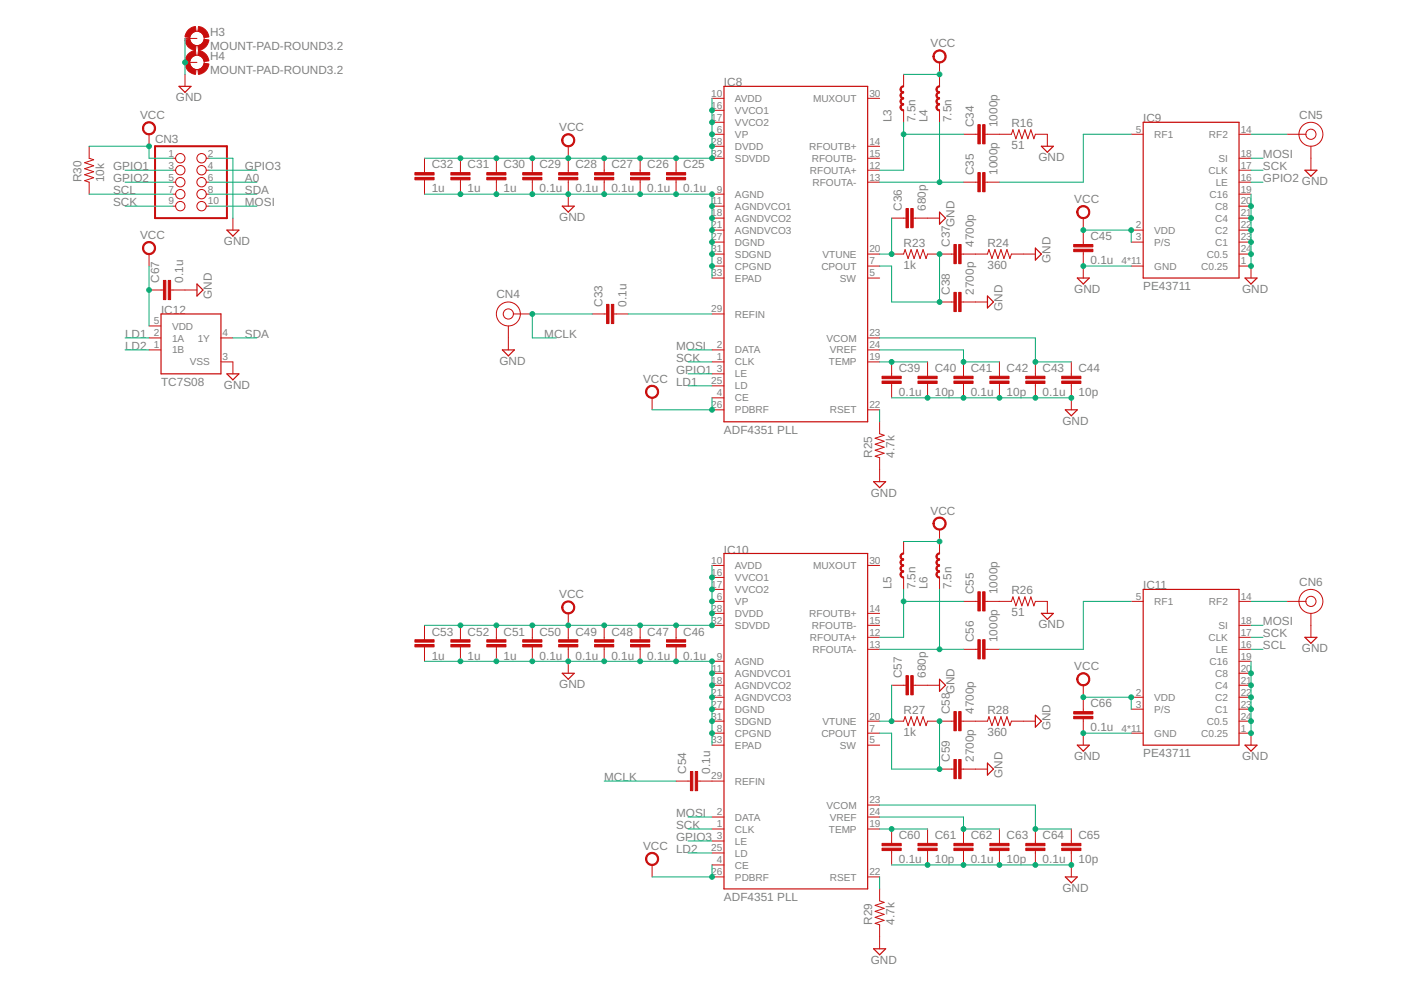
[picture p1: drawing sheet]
<svg xmlns="http://www.w3.org/2000/svg" width="297mm" height="210mm" viewBox="0 0 297 210" stroke-linecap="round" stroke-linejoin="round" font-family="sans-serif">
<path d="M32.9 31h15.2v15.2h-15.2z" fill="none" stroke="#c90d0c" stroke-width=".42"/>
<g fill="none" stroke="#c90d0c" stroke-width=".21">
<path d="M39.2 8.1h2.6M39.2 13.2h2.6M39.2 15.8v2.5M191.6 15.8v2.5M199.2 13.2v5.1M18.9 31v2.5l1 .4-2 .6 2 .6-2 .7 2 .6-2 .6 2 .7-2 .6 1 .3v2.6M31.6 28.5v2.5M36.7 33.5h.5M36.7 36.1h.5M36.7 38.6h.5M43.7 33.5h.6M43.7 36.1h.6"/>
<path d="M43.7 38.6h.6M90 33.5v3.1M90 38.1v3.1M97.6 33.5v3.1M97.6 38.1v3.1M105.2 33.5v3.1M105.2 38.1v3.1M112.9 33.5v3.1M112.9 38.1v3.1M120.5 31v5.6M120.5 38.1v5.6M128.1 33.5v3.1"/>
<path d="M128.1 38.1v3.1M135.7 33.5v3.1M135.7 38.1v3.1M143.3 33.5v3.1M143.3 38.1v3.1M151 33.5h2.5M151 20.8h2.5M151 31h2.5M151 25.9h2.5M151 23.4h2.5M151 28.5h2.5M184 33.5h2.5"/>
<path d="M184 36.1h2.5M184 38.6h2.5M184 20.8h2.5M184 31h2.5M191.6 23.4v2.5M199.2 23.4v2.5M204.3 38.6h3M204.3 28.5h3M208.9 38.6h3M208.9 28.5h5.5l.4-1 .6 1.9 .6-1.9 .7 1.9 .6-1.9 .6 1.9 .7-1.9 .6 1.9 .3-.9h2.6v2.5M239.8 28.5h2.6M262.7 33.5h2.5"/>
<path d="M262.7 36.1h2.5M262.7 38.6h2.5M262.7 28.5h2.5M272.9 28.5h4M277.9 31v5.1M31.6 53.9v2.5M36.7 41.2h.5M36.7 43.7h.5M43.7 41.2h.6M43.7 43.7h.6M49.4 46.2v2.6M151 41.2h2.5"/>
<path d="M151 43.7h2.5M151 53.9h2.5M151 58.9h2.5M151 56.4h2.5M151 51.3h2.5M151 46.2h2.5M151 48.8h2.5M184 53.9h2.5M184 58.9h2.5M184 56.4h2.5M189 53.9h2.6l.3-1 .6 1.9 .7-1.9 .6 1.9 .6-1.9 .7 1.9 .6-1.9 .6 1.9 .4-.9h5.5M189 46.2h3.1"/>
<path d="M193.6 46.2h5.6M203.8 53.9h5.6l.3-1 .6 1.9 .6-1.9 .7 1.9 .6-1.9 .7 1.9 .6-1.9 .6 1.9 .3-.9h5.1M229.7 46.2v5.6M229.7 53.4v5.5M239.8 56.4h2.6M239.8 51.3h2.6M239.8 48.8h2.6M262.7 41.2h2.5M262.7 43.7h2.5M262.7 53.9h2.5M262.7 56.4h2.5v2.5M262.7 51.3h2.5"/>
<path d="M262.7 46.2h2.5M262.7 48.8h2.5M31.6 71.6h2.5M31.6 74.2h2.5M31.6 69.1h2.5M31.6 61.5h3M36.2 61.5h5.6M46.8 76.7h2.6v2.6M46.8 71.6h2.6M107.8 69.1v5.1M108.8 66.6h4.1M125.6 66.6h3"/>
<path d="M130.1 66.6h3.1M151 66.6h2.5M151 74.2h2.5M151 76.7h2.5M151 79.3h2.5M184 71.6h2.5M184 74.2h2.5M184 76.7h2.5M189 76.7v3.1M196.7 76.7v3.1M199.2 64h3M203.8 64h5.6"/>
<path d="M204.3 76.7v3.1M211.9 76.7v3.1M219.5 76.7v3.1M227.1 76.7v3.1M138.3 84.3v2.6M151 84.3h2.5M151 81.8h2.5M151 86.9h2.5M184 86.9h2.5M186.5 89.4v2.6l1 .3-2 .6 2 .7-2 .6 2 .6-2 .7 2 .6-2 .6 1 .3v5.1M189 81.3v3M196.7 81.3v3"/>
<path d="M204.3 81.3v3M211.9 81.3v3M219.5 81.3v3M227.1 81.3v5.6M151 119.9h2.5M184 119.9h2.5M191.6 114.8v2.5M199.2 112.3v5M90 132.6v3M90 137.2v3M97.6 132.6v3M97.6 137.2v3"/>
<path d="M105.2 132.6v3M105.2 137.2v3M112.9 132.6v3M112.9 137.2v3M120.5 130v5.6M120.5 137.2v5.5M128.1 132.6v3M128.1 137.2v3M135.7 132.6v3M135.7 137.2v3M143.3 132.6v3M143.3 137.2v3"/>
<path d="M151 130h2.5M151 132.6h2.5M151 125h2.5M151 122.4h2.5M151 127.5h2.5M184 130h2.5M184 132.6h2.5M184 137.7h2.5M184 135.1h2.5M191.6 122.4v2.6M199.2 122.4v2.6M204.3 127.5h3"/>
<path d="M204.3 137.7h3M208.9 127.5h5.5l.4-.9 .6 1.9 .6-1.9 .7 1.9 .6-1.9 .6 1.9 .7-1.9 .6 1.9 .3-1h2.6v2.5M208.9 137.7h3M239.8 127.5h2.6M262.7 132.6h2.5M262.7 127.5h2.5M262.7 137.7h2.5M262.7 135.1h2.5M272.9 127.5h4M277.9 130v5.1M151 152.9h2.5M151 158h2.5"/>
<path d="M151 140.2h2.5M151 155.4h2.5M151 150.4h2.5M151 145.3h2.5M151 147.8h2.5M151 142.7h2.5M184 152.9h2.5M184 158h2.5M184 155.4h2.5M189 152.9h2.6l.3-.9 .6 1.9 .7-1.9 .6 1.9 .6-1.9 .7 1.9 .6-1.9 .6 1.9 .4-1h5.5M189 145.3h3.1M193.6 145.3h5.6"/>
<path d="M203.8 152.9h5.6l.3-.9 .6 1.9 .6-1.9 .7 1.9 .6-1.9 .7 1.9 .6-1.9 .6 1.9 .3-1h5.1M229.7 145.3v5.6M229.7 152.4v5.6M239.8 155.4h2.6M239.8 150.4h2.6M239.8 147.8h2.6M262.7 155.4h2.5v2.6M262.7 152.9h2.5M262.7 140.2h2.5M262.7 150.4h2.5M262.7 145.3h2.5M262.7 147.8h2.5"/>
<path d="M262.7 142.7h2.5M143.3 165.6h3.1M147.9 165.6h5.6M151 173.2h2.5M151 175.8h2.5M151 178.3h2.5M184 170.7h2.5M184 173.2h2.5M184 175.8h2.5M189 175.8v3M196.7 175.8v3M199.2 163.1h3"/>
<path d="M203.8 163.1h5.6M204.3 175.8v3M211.9 175.8v3M219.5 175.8v3M227.1 175.8v3M138.3 183.4v2.5M151 183.4h2.5M151 180.8h2.5M151 185.9h2.5M184 185.9h2.5M186.5 188.5v2.5l1 .3-2 .7 2 .6-2 .6 2 .7-2 .6 2 .6-2 .7 1 .3v5.1M189 180.3v3.1"/>
<path d="M196.7 180.3v3.1M204.3 180.3v3.1M211.9 180.3v3.1M219.5 180.3v3.1M227.1 180.3v5.6"/>
<circle cx="41.8" cy="13.2" r="1.52"/>
<circle cx="41.8" cy="8.1" r="1.52"/>
<circle cx="38.2" cy="36.1" r=".99"/>
<circle cx="38.2" cy="33.5" r=".99"/>
<circle cx="38.2" cy="38.6" r=".99"/>
<circle cx="42.7" cy="33.5" r=".99"/>
<circle cx="42.7" cy="36.1" r=".99"/>
<circle cx="42.7" cy="38.6" r=".99"/>
<circle cx="277.9" cy="28.5" r="2.54"/>
<circle cx="277.9" cy="28.5" r="1.08"/>
<circle cx="38.2" cy="41.2" r=".99"/>
<circle cx="38.2" cy="43.7" r=".99"/>
<circle cx="42.7" cy="41.2" r=".99"/>
<circle cx="42.7" cy="43.7" r=".99"/>
<circle cx="107.8" cy="66.6" r="2.54"/>
<circle cx="107.8" cy="66.6" r="1.08"/>
<circle cx="277.9" cy="127.5" r="2.54"/>
<circle cx="277.9" cy="127.5" r="1.08"/>
</g>
<g fill="none" stroke="#c90d0c" stroke-width=".25">
<path d="M38 18.3h2.5l-1.3 1.3zM153.5 18.3h30.5v71.1h-30.5zM220.8 31h2.5l-1.2 1.3zM242.4 25.9h20.3v33h-20.3zM276.7 36.1h2.5l-1.3 1.3zM48.1 48.8h2.6l-1.3 1.3zM119.2 43.7h2.6l-1.3 1.3zM199.2 45l1.3 1.2-1.3 1.3zM219.5 52.6l1.3 1.3-1.3 1.2zM228.4 58.9h2.5l-1.2 1.3zM264 58.9h2.5l-1.3 1.3zM34.1 66.6h12.7v12.7h-12.7z"/>
<path d="M41.8 60.2l1.2 1.3-1.2 1.3zM48.1 79.3h2.6l-1.3 1.2zM106.5 74.2h2.6l-1.3 1.3zM209.4 62.8l1.2 1.2-1.2 1.3zM225.9 86.9h2.5l-1.3 1.3zM153.5 117.3h30.5v71.2h-30.5zM185.2 102.1h2.6l-1.3 1.3zM220.8 130h2.5l-1.2 1.3zM242.4 125h20.3v33h-20.3zM276.7 135.1h2.5l-1.3 1.3zM119.2 142.7h2.6l-1.3 1.3zM199.2 144l1.3 1.3-1.3 1.3z"/>
<path d="M219.5 151.6l1.3 1.3-1.3 1.3zM228.4 158h2.5l-1.2 1.3zM264 158h2.5l-1.3 1.3zM209.4 161.8l1.2 1.3-1.2 1.2zM225.9 185.9h2.5l-1.3 1.3zM185.2 201.2h2.6l-1.3 1.2z"/>
</g>
<g fill="#c90d0c" stroke="#c90d0c" stroke-width=".21">
<path d="M30.6 26.2a1.39 1.39 0 0 1 2.2 .3 1.39 1.39 0 0 1-.8 2 1.39 1.39 0 0 1-1.8-1.3h.3a1.14 1.14 0 0 1 1.6-.9 1.14 1.14 0 0 1 .2 1.9 1.14 1.14 0 0 1-1.8-.7v-.3h-.3z" fill-rule="evenodd"/>
<path d="M42.1 5.6a2.49 2.49 0 0 1 2.2 2.2l-1 .2-.5-.9-.8-.5z" fill-rule="evenodd"/>
<path d="M39.8 6.5l.6-.6 1-.3 .2 1-.9 .5-.5 .9-1-.2z" fill-rule="evenodd"/>
<path d="M39.2 8.5l1-.2 .5 .9 .9 .5-.2 1a2.48 2.48 0 0 1-2.2-2.2z" fill-rule="evenodd"/>
<path d="M43.3 8.3l1 .2a2.48 2.48 0 0 1-2.2 2.2l-.1-1a1.51 1.51 0 0 0 1.3-1.4z" fill-rule="evenodd"/>
<path d="M42.1 10.7a2.54 2.54 0 0 1 2.2 2.2l-1 .1-.5-.9-.8-.4z" fill-rule="evenodd"/>
<path d="M39.8 11.6l.6-.6 1-.3 .2 1-.9 .4-.5 .9-1-.1z" fill-rule="evenodd"/>
<path d="M39.2 13.5l1-.1 .5 .9 .9 .5-.2 1a2.48 2.48 0 0 1-2.2-2.3z" fill-rule="evenodd"/>
<path d="M43.3 13.4l1 .1a2.48 2.48 0 0 1-2.2 2.3l-.1-1a1.51 1.51 0 0 0 1.3-1.4z" fill-rule="evenodd"/>
<path d="M119.5 28.8a1.39 1.39 0 0 1 2.2 .2 1.39 1.39 0 0 1-.9 2.1 1.39 1.39 0 0 1-1.7-1.4h.2a1.15 1.15 0 0 1 1.7-1 1.15 1.15 0 0 1 .2 1.9 1.15 1.15 0 0 1-1.8-.6l-.1-.3h-.2z" fill-rule="evenodd"/>
<path d="M137.2 82.1a1.39 1.39 0 0 1 2.2 .3 1.39 1.39 0 0 1-.8 2 1.39 1.39 0 0 1-1.7-1.3h.2a1.14 1.14 0 0 1 1.6-1.1 1.14 1.14 0 0 1 .3 1.9 1.14 1.14 0 0 1-1.8-.5l-.1-.3h-.2z" fill-rule="evenodd"/>
<path d="M190.8 22.8h.3l.2 .4 .3 .1v.2l-.5-.2z" fill-rule="evenodd"/>
<path d="M191.1 22.2l.5-.2v.2l-.4 .3-.1 .3h-.3z" fill-rule="evenodd"/>
<path d="M190.8 21.5h.3l.2 .4 .3 .1v.2l-.5-.2z" fill-rule="evenodd"/>
<path d="M191.1 20.9l.5-.2v.3l-.4 .2-.1 .3h-.3z" fill-rule="evenodd"/>
<path d="M190.8 20.2h.3l.2 .4 .3 .1v.3l-.5-.2z" fill-rule="evenodd"/>
<path d="M191.1 19.7l.5-.2v.2l-.4 .2-.1 .3h-.3z" fill-rule="evenodd"/>
<path d="M190.8 18.9h.3l.2 .5 .3 .1v.2l-.5-.2z" fill-rule="evenodd"/>
<path d="M191.1 18.4l.5-.2v.2l-.4 .2-.1 .3h-.3z" fill-rule="evenodd"/>
<path d="M198.4 22.8h.3l.2 .4 .3 .1v.2l-.5-.2z" fill-rule="evenodd"/>
<path d="M198.7 22.2l.5-.2v.2l-.4 .3-.1 .3h-.3z" fill-rule="evenodd"/>
<path d="M198.4 21.5h.3l.2 .4 .3 .1v.2l-.5-.2z" fill-rule="evenodd"/>
<path d="M198.7 20.9l.5-.2v.3l-.4 .2-.1 .3h-.3z" fill-rule="evenodd"/>
<path d="M198.4 20.2h.3l.2 .4 .3 .1v.3l-.5-.2z" fill-rule="evenodd"/>
<path d="M198.7 19.7l.5-.2v.2l-.4 .2-.1 .3h-.3z" fill-rule="evenodd"/>
<path d="M198.4 18.9h.3l.2 .5 .3 .1v.2l-.5-.2z" fill-rule="evenodd"/>
<path d="M198.7 18.4l.5-.2v.2l-.4 .2-.1 .3h-.3z" fill-rule="evenodd"/>
<path d="M198.2 11a1.4 1.4 0 0 1 2.2 .2 1.4 1.4 0 0 1-.8 2.1 1.4 1.4 0 0 1-1.8-1.3h.3a1.15 1.15 0 0 1 1.6-1.1 1.15 1.15 0 0 1 .2 1.9 1.15 1.15 0 0 1-1.8-.5v-.3h-.3z" fill-rule="evenodd"/>
<path d="M228.7 44a1.39 1.39 0 0 1 2.2 .3 1.39 1.39 0 0 1-.9 2 1.39 1.39 0 0 1-1.7-1.3h.2a1.15 1.15 0 0 1 1.6-1.1 1.15 1.15 0 0 1 .3 1.9 1.15 1.15 0 0 1-1.8-.5l-.1-.3h-.2z" fill-rule="evenodd"/>
<path d="M119.5 127.8a1.4 1.4 0 0 1 2.2 .3 1.4 1.4 0 0 1-.9 2 1.4 1.4 0 0 1-1.7-1.3h.2a1.15 1.15 0 0 1 1.7-1.1 1.15 1.15 0 0 1 .2 1.9 1.15 1.15 0 0 1-1.8-.5l-.1-.3h-.2z" fill-rule="evenodd"/>
<path d="M137.2 181.2a1.39 1.39 0 0 1 2.2 .2 1.39 1.39 0 0 1-.8 2.1 1.39 1.39 0 0 1-1.7-1.4h.2a1.14 1.14 0 0 1 1.6-1.1 1.14 1.14 0 0 1 .3 1.9 1.14 1.14 0 0 1-1.8-.5l-.1-.3h-.2z" fill-rule="evenodd"/>
<path d="M190.8 121.8h.3l.1 .3 .4 .2v.3l-.5-.3z" fill-rule="evenodd"/>
<path d="M191.1 121.3l.5-.3v.3l-.4 .2-.1 .3h-.3z" fill-rule="evenodd"/>
<path d="M190.8 120.5h.3l.1 .3 .4 .2v.3l-.5-.2z" fill-rule="evenodd"/>
<path d="M191.1 120l.5-.2v.2l-.4 .2-.1 .3h-.3z" fill-rule="evenodd"/>
<path d="M190.8 119.3h.3l.1 .3 .4 .2v.2l-.5-.2z" fill-rule="evenodd"/>
<path d="M191.1 118.7l.5-.2v.2l-.4 .3-.1 .3h-.3z" fill-rule="evenodd"/>
<path d="M190.8 118h.3l.1 .3 .4 .2v.2l-.5-.2z" fill-rule="evenodd"/>
<path d="M191.1 117.5l.5-.3v.3l-.4 .2-.1 .3h-.3z" fill-rule="evenodd"/>
<path d="M198.4 121.8h.3l.1 .3 .4 .2v.3l-.5-.3z" fill-rule="evenodd"/>
<path d="M198.7 121.3l.5-.3v.3l-.4 .2-.1 .3h-.3z" fill-rule="evenodd"/>
<path d="M198.4 120.5h.3l.1 .3 .4 .2v.3l-.5-.2z" fill-rule="evenodd"/>
<path d="M198.7 120l.5-.2v.2l-.4 .2-.1 .3h-.3z" fill-rule="evenodd"/>
<path d="M198.4 119.3h.3l.1 .3 .4 .2v.2l-.5-.2z" fill-rule="evenodd"/>
<path d="M198.7 118.7l.5-.2v.2l-.4 .3-.1 .3h-.3z" fill-rule="evenodd"/>
<path d="M198.4 118h.3l.1 .3 .4 .2v.2l-.5-.2z" fill-rule="evenodd"/>
<path d="M198.7 117.5l.5-.3v.3l-.4 .2-.1 .3h-.3z" fill-rule="evenodd"/>
<path d="M198.2 110a1.4 1.4 0 0 1 2.2 .3 1.4 1.4 0 0 1-.8 2.1 1.4 1.4 0 0 1-1.8-1.4h.3a1.15 1.15 0 0 1 1.6-1.1 1.15 1.15 0 0 1 .3 1.9 1.15 1.15 0 0 1-1.9-.5v-.3h-.3z" fill-rule="evenodd"/>
<path d="M228.7 143.1a1.4 1.4 0 0 1 2.2 .2 1.4 1.4 0 0 1-.9 2.1 1.4 1.4 0 0 1-1.7-1.4h.2a1.15 1.15 0 0 1 1.7-1 1.15 1.15 0 0 1 .2 1.9 1.15 1.15 0 0 1-1.8-.6l-.1-.3h-.2z" fill-rule="evenodd"/>
<path d="M30.6 51.6a1.39 1.39 0 0 1 2.2 .3 1.39 1.39 0 0 1-.8 2 1.39 1.39 0 0 1-1.8-1.3h.3a1.14 1.14 0 0 1 1.6-1 1.14 1.14 0 0 1 .2 2 1.14 1.14 0 0 1-1.8-.7v-.3h-.3z" fill-rule="evenodd"/>
</g>
<g fill="#c90d0c" stroke="#c90d0c" stroke-width=".21">
<path d="M141.3 37.6h4.1v.5h-4.1z"/>
<path d="M141.3 36.6h4.1v.5h-4.1z"/>
<path d="M133.7 37.6h4.1v.5h-4.1z"/>
<path d="M133.7 36.6h4.1v.5h-4.1z"/>
<path d="M126.1 37.6h4v.5h-4z"/>
<path d="M126.1 36.6h4v.5h-4z"/>
<path d="M118.4 37.6h4.1v.5h-4.1z"/>
<path d="M118.4 36.6h4.1v.5h-4.1z"/>
<path d="M110.8 37.6h4.1v.5h-4.1z"/>
<path d="M110.8 36.6h4.1v.5h-4.1z"/>
<path d="M103.2 37.6h4.1v.5h-4.1z"/>
<path d="M103.2 36.6h4.1v.5h-4.1z"/>
<path d="M95.6 37.6h4.1v.5h-4.1z"/>
<path d="M95.6 36.6h4.1v.5h-4.1z"/>
<path d="M88 37.6h4v.5h-4z"/>
<path d="M88 36.6h4v.5h-4z"/>
<path d="M129.6 64.5h.5v4.1h-.5z"/>
<path d="M128.6 64.5h.5v4.1h-.5z"/>
<path d="M208.3 26.4h.6v4.1h-.6z"/>
<path d="M207.3 26.4h.5v4.1h-.5z"/>
<path d="M208.3 36.6h.6v4.1h-.6z"/>
<path d="M207.3 36.6h.5v4.1h-.5z"/>
<path d="M193.1 44.2h.5v4.1h-.5z"/>
<path d="M192.1 44.2h.5v4.1h-.5z"/>
<path d="M203.3 51.8h.5v4.1h-.5z"/>
<path d="M202.2 51.8h.6v4.1h-.6z"/>
<path d="M203.3 62h.5v4.1h-.5z"/>
<path d="M202.2 62h.6v4.1h-.6z"/>
<path d="M187 80.8h4.1v.5h-4.1z"/>
<path d="M187 79.8h4.1v.5h-4.1z"/>
<path d="M194.6 80.8h4.1v.5h-4.1z"/>
<path d="M194.6 79.8h4.1v.5h-4.1z"/>
<path d="M202.2 80.8h4.1v.5h-4.1z"/>
<path d="M202.2 79.8h4.1v.5h-4.1z"/>
<path d="M209.9 80.8h4v.5h-4z"/>
<path d="M209.9 79.8h4v.5h-4z"/>
<path d="M217.5 80.8h4.1v.5h-4.1z"/>
<path d="M217.5 79.8h4.1v.5h-4.1z"/>
<path d="M225.1 80.8h4.1v.5h-4.1z"/>
<path d="M225.1 79.8h4.1v.5h-4.1z"/>
<path d="M227.6 52.9h4.1v.5h-4.1z"/>
<path d="M227.6 51.8h4.1v.5h-4.1z"/>
<path d="M141.3 136.7h4.1v.5h-4.1z"/>
<path d="M141.3 135.6h4.1v.5h-4.1z"/>
<path d="M133.7 136.7h4.1v.5h-4.1z"/>
<path d="M133.7 135.6h4.1v.5h-4.1z"/>
<path d="M126.1 136.7h4v.5h-4z"/>
<path d="M126.1 135.6h4v.5h-4z"/>
<path d="M118.4 136.7h4.1v.5h-4.1z"/>
<path d="M118.4 135.6h4.1v.5h-4.1z"/>
<path d="M110.8 136.7h4.1v.5h-4.1z"/>
<path d="M110.8 135.6h4.1v.5h-4.1z"/>
<path d="M103.2 136.7h4.1v.5h-4.1z"/>
<path d="M103.2 135.6h4.1v.5h-4.1z"/>
<path d="M95.6 136.7h4.1v.5h-4.1z"/>
<path d="M95.6 135.6h4.1v.5h-4.1z"/>
<path d="M88 136.7h4v.5h-4z"/>
<path d="M88 135.6h4v.5h-4z"/>
<path d="M147.4 163.6h.5v4h-.5z"/>
<path d="M146.4 163.6h.5v4h-.5z"/>
<path d="M208.3 125.5h.6v4h-.6z"/>
<path d="M207.3 125.5h.5v4h-.5z"/>
<path d="M208.3 135.6h.6v4.1h-.6z"/>
<path d="M207.3 135.6h.5v4.1h-.5z"/>
<path d="M193.1 143.3h.5v4h-.5z"/>
<path d="M192.1 143.3h.5v4h-.5z"/>
<path d="M203.3 150.9h.5v4h-.5z"/>
<path d="M202.2 150.9h.6v4h-.6z"/>
<path d="M203.3 161h.5v4.1h-.5z"/>
<path d="M202.2 161h.6v4.1h-.6z"/>
<path d="M187 179.8h4.1v.5h-4.1z"/>
<path d="M187 178.8h4.1v.5h-4.1z"/>
<path d="M194.6 179.8h4.1v.5h-4.1z"/>
<path d="M194.6 178.8h4.1v.5h-4.1z"/>
<path d="M202.2 179.8h4.1v.5h-4.1z"/>
<path d="M202.2 178.8h4.1v.5h-4.1z"/>
<path d="M209.9 179.8h4v.5h-4z"/>
<path d="M209.9 178.8h4v.5h-4z"/>
<path d="M217.5 179.8h4.1v.5h-4.1z"/>
<path d="M217.5 178.8h4.1v.5h-4.1z"/>
<path d="M225.1 179.8h4.1v.5h-4.1z"/>
<path d="M225.1 178.8h4.1v.5h-4.1z"/>
<path d="M227.6 151.9h4.1v.5h-4.1z"/>
<path d="M227.6 150.9h4.1v.5h-4.1z"/>
<path d="M35.7 59.5h.5v4h-.5z"/>
<path d="M34.6 59.5h.6v4h-.6z"/>
</g>
<g fill="none" stroke="#0dab76" stroke-width=".21">
<path d="M39.2 8.1v7.7M191.6 15.8h7.6M18.9 31h12.7v2.5h5.1M26.5 36.1h10.2M26.5 38.6h10.2M44.3 33.5h5.1v12.7M44.3 36.1h10.2M44.3 38.6h10.2M151 20.8v12.7h-61M186.5 38.6h17.8M191.6 25.9v10.2h-5.1M191.6 28.5h12.7"/>
<path d="M199.2 25.9v12.7M239.8 28.5h-10.1v10.1h-17.8M265.2 33.5h2.6M265.2 36.1h2.6M265.2 38.6h2.6M265.2 28.5h7.7M18.9 41.2h17.8M26.5 43.7h10.2M31.6 56.4v12.7M44.3 41.2h10.2M44.3 43.7h10.2M90 41.2h61v17.7"/>
<path d="M189 46.2v7.7h-2.5M199.2 53.9v10.1h-10.2v-7.6h-2.5M229.7 56.4h10.1M229.7 48.8h10.1v2.5M265.2 41.2v15.2M26.5 74.2h5.1M26.5 71.6h5.1M49.4 71.6h5.1M125.6 66.6h-12.7v5h5M133.2 66.6h17.8M145.9 74.2h5.1M145.9 76.7h5.1"/>
<path d="M145.9 79.3h5.1M186.5 74.2h17.8v2.5h7.6M186.5 76.7h10.2M186.5 71.6h33v5.1h7.6M145.9 81.8h5.1M151 84.3v2.6h-12.7M186.5 86.9v2.5M189 84.3h38.1M151 119.9v12.7h-61M191.6 114.8h7.6M186.5 137.7h17.8M191.6 125v10.1h-5.1"/>
<path d="M191.6 127.5h12.7M199.2 125v12.7M239.8 127.5h-10.1v10.2h-17.8M265.2 132.6h2.6M265.2 135.1h2.6M265.2 137.7h2.6M265.2 127.5h7.7M90 140.2h61v17.8M189 145.3v7.6h-2.5M199.2 152.9v10.2h-10.2v-7.7h-2.5M229.7 155.4h10.1M229.7 147.8h10.1v2.6"/>
<path d="M265.2 140.2v15.2M128.1 165.6h15.2M145.9 173.2h5.1M145.9 175.8h5.1M145.9 178.3h5.1M186.5 173.2h17.8v2.6h7.6M186.5 175.8h10.2M186.5 170.7h33v5.1h7.6M145.9 180.8h5.1M151 183.4v2.5h-12.7M186.5 185.9v2.6M189 183.4h38.1"/>
</g>
<g fill="#0dab76" stroke="#0dab76" stroke-width=".21">
<circle cx="39.2" cy="13.2" r=".51"/>
<circle cx="143.3" cy="41.2" r=".51"/>
<circle cx="135.7" cy="41.2" r=".51"/>
<circle cx="128.1" cy="41.2" r=".51"/>
<circle cx="120.5" cy="41.2" r=".51"/>
<circle cx="112.9" cy="41.2" r=".51"/>
<circle cx="105.2" cy="41.2" r=".51"/>
<circle cx="97.6" cy="41.2" r=".51"/>
<circle cx="151" cy="41.2" r=".51"/>
<circle cx="151" cy="53.9" r=".51"/>
<circle cx="151" cy="56.4" r=".51"/>
<circle cx="151" cy="51.3" r=".51"/>
<circle cx="151" cy="46.2" r=".51"/>
<circle cx="151" cy="48.8" r=".51"/>
<circle cx="151" cy="43.7" r=".51"/>
<circle cx="196.7" cy="84.3" r=".51"/>
<circle cx="204.3" cy="84.3" r=".51"/>
<circle cx="211.9" cy="84.3" r=".51"/>
<circle cx="219.5" cy="84.3" r=".51"/>
<circle cx="227.1" cy="84.3" r=".51"/>
<circle cx="229.7" cy="56.4" r=".51"/>
<circle cx="265.2" cy="43.7" r=".51"/>
<circle cx="265.2" cy="48.8" r=".51"/>
<circle cx="265.2" cy="51.3" r=".51"/>
<circle cx="265.2" cy="46.2" r=".51"/>
<circle cx="265.2" cy="53.9" r=".51"/>
<circle cx="265.2" cy="56.4" r=".51"/>
<circle cx="143.3" cy="140.2" r=".51"/>
<circle cx="135.7" cy="140.2" r=".51"/>
<circle cx="128.1" cy="140.2" r=".51"/>
<circle cx="120.5" cy="140.2" r=".51"/>
<circle cx="112.9" cy="140.2" r=".51"/>
<circle cx="105.2" cy="140.2" r=".51"/>
<circle cx="97.6" cy="140.2" r=".51"/>
<circle cx="151" cy="140.2" r=".51"/>
<circle cx="151" cy="152.9" r=".51"/>
<circle cx="151" cy="155.4" r=".51"/>
<circle cx="151" cy="150.4" r=".51"/>
<circle cx="151" cy="145.3" r=".51"/>
<circle cx="151" cy="147.8" r=".51"/>
<circle cx="151" cy="142.7" r=".51"/>
<circle cx="196.7" cy="183.4" r=".51"/>
<circle cx="204.3" cy="183.4" r=".51"/>
<circle cx="211.9" cy="183.4" r=".51"/>
<circle cx="219.5" cy="183.4" r=".51"/>
<circle cx="227.1" cy="183.4" r=".51"/>
<circle cx="229.7" cy="155.4" r=".51"/>
<circle cx="265.2" cy="142.7" r=".51"/>
<circle cx="265.2" cy="147.8" r=".51"/>
<circle cx="265.2" cy="150.4" r=".51"/>
<circle cx="265.2" cy="145.3" r=".51"/>
<circle cx="265.2" cy="152.9" r=".51"/>
<circle cx="265.2" cy="155.4" r=".51"/>
<circle cx="31.6" cy="31" r=".51"/>
<circle cx="143.3" cy="33.5" r=".51"/>
<circle cx="135.7" cy="33.5" r=".51"/>
<circle cx="128.1" cy="33.5" r=".51"/>
<circle cx="120.5" cy="33.5" r=".51"/>
<circle cx="112.9" cy="33.5" r=".51"/>
<circle cx="105.2" cy="33.5" r=".51"/>
<circle cx="97.6" cy="33.5" r=".51"/>
<circle cx="151" cy="33.5" r=".51"/>
<circle cx="151" cy="31" r=".51"/>
<circle cx="151" cy="25.9" r=".51"/>
<circle cx="151" cy="23.4" r=".51"/>
<circle cx="151" cy="28.5" r=".51"/>
<circle cx="151" cy="86.9" r=".51"/>
<circle cx="199.2" cy="15.8" r=".51"/>
<circle cx="239.8" cy="48.8" r=".51"/>
<circle cx="229.7" cy="48.8" r=".51"/>
<circle cx="143.3" cy="132.6" r=".51"/>
<circle cx="135.7" cy="132.6" r=".51"/>
<circle cx="128.1" cy="132.6" r=".51"/>
<circle cx="120.5" cy="132.6" r=".51"/>
<circle cx="112.9" cy="132.6" r=".51"/>
<circle cx="105.2" cy="132.6" r=".51"/>
<circle cx="97.6" cy="132.6" r=".51"/>
<circle cx="151" cy="132.6" r=".51"/>
<circle cx="151" cy="130" r=".51"/>
<circle cx="151" cy="125" r=".51"/>
<circle cx="151" cy="122.4" r=".51"/>
<circle cx="151" cy="127.5" r=".51"/>
<circle cx="151" cy="185.9" r=".51"/>
<circle cx="199.2" cy="114.8" r=".51"/>
<circle cx="239.8" cy="147.8" r=".51"/>
<circle cx="229.7" cy="147.8" r=".51"/>
<circle cx="31.6" cy="61.5" r=".51"/>
<circle cx="191.6" cy="28.5" r=".51"/>
<circle cx="199.2" cy="38.6" r=".51"/>
<circle cx="199.2" cy="53.9" r=".51"/>
<circle cx="199.2" cy="64" r=".51"/>
<circle cx="189" cy="53.9" r=".51"/>
<circle cx="189" cy="76.7" r=".51"/>
<circle cx="204.3" cy="76.7" r=".51"/>
<circle cx="219.5" cy="76.7" r=".51"/>
<circle cx="191.6" cy="127.5" r=".51"/>
<circle cx="199.2" cy="137.7" r=".51"/>
<circle cx="199.2" cy="152.9" r=".51"/>
<circle cx="199.2" cy="163.1" r=".51"/>
<circle cx="189" cy="152.9" r=".51"/>
<circle cx="189" cy="175.8" r=".51"/>
<circle cx="204.3" cy="175.8" r=".51"/>
<circle cx="219.5" cy="175.8" r=".51"/>
<circle cx="112.9" cy="66.6" r=".51"/>
</g>
<g font-size="2.5" fill="#808080">
<text x="44.5" y="10.6">MOUNT-PAD-ROUND3.2</text>
<text x="44.5" y="7.6">H3</text>
<text x="197.3" y="10.1">VCC</text>
<text x="44.5" y="15.7">MOUNT-PAD-ROUND3.2</text>
<text x="44.5" y="12.7">H4</text>
<text x="37.3" y="21.5">GND</text>
<text x="153.5" y="18.3">I</text>
<text x="154.2" y="18.3">C8</text>
<text x="29.7" y="25.3">VCC</text>
<text x="118.6" y="27.8">VCC</text>
<text x="189" y="25.9" transform="rotate(-90 189 25.9)">L3</text>
<text x="194.1" y="25.9" transform="rotate(-90 194.1 25.9)">7.5n</text>
<text x="196.7" y="25.9" transform="rotate(-90 196.7 25.9)">L4</text>
<text x="201.7" y="25.9" transform="rotate(-90 201.7 25.9)">7.5n</text>
<text x="206.4" y="26.9" transform="rotate(-90 206.4 26.9)">C34</text>
<text x="211.5" y="26.9" transform="rotate(-90 211.5 26.9)">1000p</text>
<text x="214.4" y="26.9">R16</text>
<text x="242.4" y="25.9">I</text>
<text x="243.1" y="25.9">C9</text>
<text x="275.5" y="25.2">CN5</text>
<text x="32.9" y="30.4">CN3</text>
<text x="91.5" y="35.7">C32</text>
<text x="99.1" y="35.7">C31</text>
<text x="106.8" y="35.7">C30</text>
<text x="114.4" y="35.7">C29</text>
<text x="122" y="35.7">C28</text>
<text x="129.6" y="35.7">C27</text>
<text x="137.2" y="35.7">C26</text>
<text x="144.9" y="35.7">C25</text>
<text x="214.4" y="31.6">51</text>
<text x="220.2" y="34.2">GND</text>
<text x="267.8" y="33.6">MOSI</text>
<text x="17.3" y="38.6" transform="rotate(-90 17.3 38.6)">R30</text>
<text x="22.1" y="38.6" transform="rotate(-90 22.1 38.6)">10k</text>
<text x="24" y="41.2">SCL</text>
<text x="24" y="38.6">GPIO2</text>
<text x="24" y="36.1">GPIO1</text>
<text x="51.9" y="38.6">A0</text>
<text x="51.9" y="41.2">SDA</text>
<text x="51.9" y="36.1">GPIO3</text>
<text x="91.5" y="40.8">1u</text>
<text x="99.1" y="40.8">1u</text>
<text x="106.8" y="40.8">1u</text>
<text x="114.4" y="40.8">0.1u</text>
<text x="122" y="40.8">0.1u</text>
<text x="129.6" y="40.8">0.1u</text>
<text x="137.2" y="40.8">0.1u</text>
<text x="144.9" y="40.8">0.1u</text>
<text x="206.4" y="37.1" transform="rotate(-90 206.4 37.1)">C35</text>
<text x="211.5" y="37.1" transform="rotate(-90 211.5 37.1)">1000p</text>
<text x="267.8" y="36.1">SCK</text>
<text x="267.8" y="38.6">GPIO2</text>
<text x="276" y="39.3">GND</text>
<text x="24" y="43.7">SCK</text>
<text x="51.9" y="43.7">MOSI</text>
<text x="118.6" y="46.9">GND</text>
<text x="191.2" y="44.7" transform="rotate(-90 191.2 44.7)">C36</text>
<text x="196.3" y="44.7" transform="rotate(-90 196.3 44.7)">680p</text>
<text x="227.8" y="43.1">VCC</text>
<text x="29.7" y="50.7">VCC</text>
<text x="47.5" y="52">GND</text>
<text x="191.6" y="52.3">R23</text>
<text x="201.4" y="52.3" transform="rotate(-90 201.4 52.3)">C37</text>
<text x="202.4" y="48.2" transform="rotate(-90 202.4 48.2)">GND</text>
<text x="206.4" y="52.3" transform="rotate(-90 206.4 52.3)">4700p</text>
<text x="209.4" y="52.3">R24</text>
<text x="231.2" y="50.9">C45</text>
<text x="33.8" y="60" transform="rotate(-90 33.8 60)">C67</text>
<text x="38.8" y="60" transform="rotate(-90 38.8 60)">0.1u</text>
<text x="191.6" y="57">1k</text>
<text x="209.4" y="57">360</text>
<text x="222.7" y="55.8" transform="rotate(-90 222.7 55.8)">GND</text>
<text x="231.2" y="56">0.1u</text>
<text x="44.9" y="63.4" transform="rotate(-90 44.9 63.4)">GND</text>
<text x="105.2" y="63.3">CN4</text>
<text x="127.7" y="65" transform="rotate(-90 127.7 65)">C33</text>
<text x="132.8" y="65" transform="rotate(-90 132.8 65)">0.1u</text>
<text x="201.4" y="62.5" transform="rotate(-90 201.4 62.5)">C38</text>
<text x="206.4" y="62.5" transform="rotate(-90 206.4 62.5)">2700p</text>
<text x="212.5" y="65.9" transform="rotate(-90 212.5 65.9)">GND</text>
<text x="227.8" y="62.1">GND</text>
<text x="242.4" y="61.5">PE43711</text>
<text x="263.3" y="62.1">GND</text>
<text x="26.5" y="71.6">LD1</text>
<text x="34.1" y="66.6">IC12</text>
<text x="51.9" y="71.6">SDA</text>
<text x="115.4" y="71.6">MCLK</text>
<text x="26.5" y="74.2">LD2</text>
<text x="105.9" y="77.4">GND</text>
<text x="143.3" y="74.2">MOSI</text>
<text x="143.3" y="76.7">SCK</text>
<text x="34.1" y="81.8">TC7S08</text>
<text x="47.5" y="82.4">GND</text>
<text x="136.4" y="81.2">VCC</text>
<text x="143.3" y="79.3">GPIO1</text>
<text x="143.3" y="81.8">LD1</text>
<text x="190.6" y="84">0.1u</text>
<text x="190.6" y="78.9">C39</text>
<text x="198.2" y="84">10p</text>
<text x="198.2" y="78.9">C40</text>
<text x="205.8" y="84">0.1u</text>
<text x="205.8" y="78.9">C41</text>
<text x="213.4" y="84">10p</text>
<text x="213.4" y="78.9">C42</text>
<text x="221" y="84">0.1u</text>
<text x="221" y="78.9">C43</text>
<text x="228.7" y="84">10p</text>
<text x="228.7" y="78.9">C44</text>
<text x="153.5" y="92">ADF4351 PLL</text>
<text x="225.2" y="90.1">GND</text>
<text x="184.9" y="97" transform="rotate(-90 184.9 97)">R25</text>
<text x="189.7" y="97" transform="rotate(-90 189.7 97)">4.7k</text>
<text x="184.6" y="105.3">GND</text>
<text x="197.3" y="109.1">VCC</text>
<text x="153.5" y="117.4">I</text>
<text x="154.2" y="117.4">C10</text>
<text x="189" y="125" transform="rotate(-90 189 125)">L5</text>
<text x="194.1" y="125" transform="rotate(-90 194.1 125)">7.5n</text>
<text x="196.7" y="125" transform="rotate(-90 196.7 125)">L6</text>
<text x="201.7" y="125" transform="rotate(-90 201.7 125)">7.5n</text>
<text x="206.4" y="126" transform="rotate(-90 206.4 126)">C55</text>
<text x="211.5" y="126" transform="rotate(-90 211.5 126)">1000p</text>
<text x="214.4" y="125.9">R26</text>
<text x="242.4" y="125">I</text>
<text x="243.1" y="125">C11</text>
<text x="275.5" y="124.2">CN6</text>
<text x="118.6" y="126.9">VCC</text>
<text x="214.4" y="130.7">51</text>
<text x="91.5" y="134.8">C53</text>
<text x="99.1" y="134.8">C52</text>
<text x="106.8" y="134.8">C51</text>
<text x="114.4" y="134.8">C50</text>
<text x="122" y="134.8">C49</text>
<text x="129.6" y="134.8">C48</text>
<text x="137.2" y="134.8">C47</text>
<text x="144.9" y="134.8">C46</text>
<text x="206.4" y="136.2" transform="rotate(-90 206.4 136.2)">C56</text>
<text x="211.5" y="136.2" transform="rotate(-90 211.5 136.2)">1000p</text>
<text x="220.2" y="133.2">GND</text>
<text x="267.8" y="132.6">MOSI</text>
<text x="267.8" y="135.1">SCK</text>
<text x="267.8" y="137.7">SCL</text>
<text x="91.5" y="139.8">1u</text>
<text x="99.1" y="139.8">1u</text>
<text x="106.8" y="139.8">1u</text>
<text x="114.4" y="139.8">0.1u</text>
<text x="122" y="139.8">0.1u</text>
<text x="129.6" y="139.8">0.1u</text>
<text x="137.2" y="139.8">0.1u</text>
<text x="144.9" y="139.8">0.1u</text>
<text x="191.2" y="143.8" transform="rotate(-90 191.2 143.8)">C57</text>
<text x="196.3" y="143.8" transform="rotate(-90 196.3 143.8)">680p</text>
<text x="227.8" y="142.1">VCC</text>
<text x="276" y="138.3">GND</text>
<text x="118.6" y="145.9">GND</text>
<text x="202.4" y="147.2" transform="rotate(-90 202.4 147.2)">GND</text>
<text x="231.2" y="150">C66</text>
<text x="191.6" y="151.3">R27</text>
<text x="201.4" y="151.4" transform="rotate(-90 201.4 151.4)">C58</text>
<text x="206.4" y="151.4" transform="rotate(-90 206.4 151.4)">4700p</text>
<text x="209.4" y="151.3">R28</text>
<text x="222.7" y="154.8" transform="rotate(-90 222.7 154.8)">GND</text>
<text x="231.2" y="155.1">0.1u</text>
<text x="191.6" y="156.1">1k</text>
<text x="201.4" y="161.5" transform="rotate(-90 201.4 161.5)">C59</text>
<text x="206.4" y="161.5" transform="rotate(-90 206.4 161.5)">2700p</text>
<text x="209.4" y="156.1">360</text>
<text x="227.8" y="161.2">GND</text>
<text x="242.4" y="160.5">PE43711</text>
<text x="263.3" y="161.2">GND</text>
<text x="128.1" y="165.6">MCLK</text>
<text x="145.5" y="164.1" transform="rotate(-90 145.5 164.1)">C54</text>
<text x="150.6" y="164.1" transform="rotate(-90 150.6 164.1)">0.1u</text>
<text x="212.5" y="165" transform="rotate(-90 212.5 165)">GND</text>
<text x="143.3" y="173.2">MOSI</text>
<text x="143.3" y="175.8">SCK</text>
<text x="143.3" y="178.3">GPIO3</text>
<text x="190.6" y="177.9">C60</text>
<text x="198.2" y="177.9">C61</text>
<text x="205.8" y="177.9">C62</text>
<text x="213.4" y="177.9">C63</text>
<text x="221" y="177.9">C64</text>
<text x="228.7" y="177.9">C65</text>
<text x="136.4" y="180.2">VCC</text>
<text x="143.3" y="180.8">LD2</text>
<text x="190.6" y="183">0.1u</text>
<text x="198.2" y="183">10p</text>
<text x="205.8" y="183">0.1u</text>
<text x="213.4" y="183">10p</text>
<text x="221" y="183">0.1u</text>
<text x="228.7" y="183">10p</text>
<text x="153.5" y="191">ADF4351 PLL</text>
<text x="225.2" y="189.1">GND</text>
<text x="184.9" y="196.1" transform="rotate(-90 184.9 196.1)">R29</text>
<text x="189.7" y="196.1" transform="rotate(-90 189.7 196.1)">4.7k</text>
<text x="184.6" y="204.3">GND</text>
</g>
<g font-size="2.1" fill="#808080">
<text x="150.8" y="20.5">10</text>
<text x="150.8" y="23">16</text>
<text x="155.8" y="21.6">AVDD</text>
<text x="172.4" y="21.6">MUXOUT</text>
<text x="184.3" y="20.5">30</text>
<text x="150.8" y="25.6">17</text>
<text x="152" y="28.1">6</text>
<text x="155.8" y="26.7">VVCO2</text>
<text x="155.8" y="24.2">VVCO1</text>
<text x="155.8" y="29.2">VP</text>
<text x="240.8" y="28.1">5</text>
<text x="244.7" y="29.2">RF1</text>
<text x="256.3" y="29.2">RF2</text>
<text x="263" y="28.1">14</text>
<text x="35.7" y="33.2">1</text>
<text x="35.7" y="35.7">3</text>
<text x="44.1" y="33.2">2</text>
<text x="44.1" y="35.7">4</text>
<text x="150.8" y="30.7">28</text>
<text x="150.8" y="33.2">32</text>
<text x="155.8" y="31.8">DVDD</text>
<text x="155.8" y="34.3">SDVDD</text>
<text x="171.6" y="31.8">RFOUTB+</text>
<text x="172.1" y="34.3">RFOUTB-</text>
<text x="184.3" y="35.7">12</text>
<text x="184.3" y="33.2">15</text>
<text x="184.3" y="30.7">14</text>
<text x="258.3" y="34.3">SI</text>
<text x="263" y="35.7">17</text>
<text x="263" y="33.2">18</text>
<text x="35.7" y="38.3">5</text>
<text x="35.7" y="40.8">7</text>
<text x="44.1" y="38.3">6</text>
<text x="44.1" y="40.8">8</text>
<text x="152" y="40.8">9</text>
<text x="155.8" y="41.9">AGND</text>
<text x="171.7" y="36.9">RFOUTA+</text>
<text x="172.3" y="39.4">RFOUTA-</text>
<text x="184.3" y="38.3">13</text>
<text x="256.2" y="36.9">CLK</text>
<text x="256.4" y="41.9">C16</text>
<text x="257.8" y="39.4">LE</text>
<text x="263" y="40.8">19</text>
<text x="263" y="38.3">16</text>
<text x="35.7" y="43.4">9</text>
<text x="44.1" y="43.4">10</text>
<text x="150.8" y="45.9">18</text>
<text x="150.9" y="43.4">11</text>
<text x="155.8" y="47">AGNDVCO2</text>
<text x="155.8" y="44.5">AGNDVCO1</text>
<text x="257.6" y="44.5">C8</text>
<text x="257.6" y="47">C4</text>
<text x="263" y="43.4">20</text>
<text x="263" y="45.9">21</text>
<text x="150.8" y="53.5">31</text>
<text x="150.8" y="51">27</text>
<text x="150.8" y="48.4">21</text>
<text x="155.8" y="52.1">DGND</text>
<text x="155.8" y="49.6">AGNDVCO3</text>
<text x="184.3" y="53.5">20</text>
<text x="240.8" y="48.4">2</text>
<text x="240.8" y="51">3</text>
<text x="244.7" y="49.6">VDD</text>
<text x="244.7" y="52.1">P/S</text>
<text x="257.6" y="49.6">C2</text>
<text x="257.6" y="52.1">C1</text>
<text x="263" y="48.4">22</text>
<text x="263" y="51">23</text>
<text x="263" y="53.5">24</text>
<text x="150.8" y="58.6">33</text>
<text x="152" y="56.1">8</text>
<text x="155.8" y="54.6">SDGND</text>
<text x="155.8" y="57.2">CPGND</text>
<text x="155.8" y="59.7">EPAD</text>
<text x="174.1" y="57.2">CPOUT</text>
<text x="174.4" y="54.6">VTUNE</text>
<text x="178.1" y="59.7">SW</text>
<text x="184.3" y="58.6">5</text>
<text x="184.3" y="56.1">7</text>
<text x="237.8" y="56.1">4*11</text>
<text x="244.7" y="57.2">GND</text>
<text x="254.7" y="57.2">C0.25</text>
<text x="255.8" y="54.6">C0.5</text>
<text x="263" y="56.1">1</text>
<text x="32.6" y="71.3">2</text>
<text x="32.6" y="68.8">5</text>
<text x="36.5" y="69.9">VDD</text>
<text x="47.2" y="71.3">4</text>
<text x="150.8" y="66.2">29</text>
<text x="155.8" y="67.3">REFIN</text>
<text x="184.3" y="71.3">23</text>
<text x="32.6" y="73.8">1</text>
<text x="36.5" y="72.4">1A</text>
<text x="36.5" y="74.9">1B</text>
<text x="40.2" y="77.5">VSS</text>
<text x="41.9" y="72.4">1Y</text>
<text x="47.2" y="76.4">3</text>
<text x="152" y="73.8">2</text>
<text x="152" y="76.4">1</text>
<text x="155.8" y="74.9">DATA</text>
<text x="155.8" y="77.5">CLK</text>
<text x="175.2" y="72.4">VCOM</text>
<text x="175.7" y="77.5">TEMP</text>
<text x="175.9" y="74.9">VREF</text>
<text x="184.3" y="73.8">24</text>
<text x="184.3" y="76.4">19</text>
<text x="150.8" y="81.4">25</text>
<text x="152" y="84">4</text>
<text x="152" y="78.9">3</text>
<text x="155.8" y="80">LE</text>
<text x="155.8" y="82.6">LD</text>
<text x="150.8" y="86.5">26</text>
<text x="155.8" y="85.1">CE</text>
<text x="155.8" y="87.6">PDBRF</text>
<text x="175.9" y="87.6">RSET</text>
<text x="184.3" y="86.5">22</text>
<text x="150.8" y="119.5">10</text>
<text x="184.3" y="119.5">30</text>
<text x="150.8" y="124.6">17</text>
<text x="150.8" y="122.1">16</text>
<text x="155.8" y="120.7">AVDD</text>
<text x="155.8" y="125.7">VVCO2</text>
<text x="155.8" y="123.2">VVCO1</text>
<text x="172.4" y="120.7">MUXOUT</text>
<text x="150.8" y="129.7">28</text>
<text x="152" y="127.2">6</text>
<text x="155.8" y="130.8">DVDD</text>
<text x="155.8" y="128.3">VP</text>
<text x="171.6" y="130.8">RFOUTB+</text>
<text x="184.3" y="129.7">14</text>
<text x="240.8" y="127.2">5</text>
<text x="244.7" y="128.3">RF1</text>
<text x="256.3" y="128.3">RF2</text>
<text x="263" y="127.2">14</text>
<text x="150.8" y="132.2">32</text>
<text x="155.8" y="133.4">SDVDD</text>
<text x="171.7" y="135.9">RFOUTA+</text>
<text x="172.1" y="133.4">RFOUTB-</text>
<text x="184.3" y="137.3">13</text>
<text x="184.3" y="134.8">12</text>
<text x="184.3" y="132.2">15</text>
<text x="256.2" y="135.9">CLK</text>
<text x="258.3" y="133.4">SI</text>
<text x="263" y="137.3">16</text>
<text x="263" y="134.8">17</text>
<text x="263" y="132.2">18</text>
<text x="150.9" y="142.4">11</text>
<text x="152" y="139.9">9</text>
<text x="155.8" y="141">AGND</text>
<text x="155.8" y="143.5">AGNDVCO1</text>
<text x="172.3" y="138.4">RFOUTA-</text>
<text x="256.4" y="141">C16</text>
<text x="257.6" y="143.5">C8</text>
<text x="257.8" y="138.4">LE</text>
<text x="263" y="139.9">19</text>
<text x="263" y="142.4">20</text>
<text x="150.8" y="144.9">18</text>
<text x="150.8" y="147.5">21</text>
<text x="155.8" y="146.1">AGNDVCO2</text>
<text x="155.8" y="148.6">AGNDVCO3</text>
<text x="240.8" y="147.5">2</text>
<text x="244.7" y="148.6">VDD</text>
<text x="257.6" y="148.6">C2</text>
<text x="257.6" y="146.1">C4</text>
<text x="263" y="147.5">22</text>
<text x="263" y="144.9">21</text>
<text x="150.8" y="152.6">31</text>
<text x="150.8" y="150">27</text>
<text x="152" y="155.1">8</text>
<text x="155.8" y="153.7">SDGND</text>
<text x="155.8" y="151.1">DGND</text>
<text x="174.4" y="153.7">VTUNE</text>
<text x="184.3" y="152.6">20</text>
<text x="184.3" y="155.1">7</text>
<text x="237.8" y="155.1">4*11</text>
<text x="240.8" y="150">3</text>
<text x="244.7" y="151.1">P/S</text>
<text x="255.8" y="153.7">C0.5</text>
<text x="257.6" y="151.1">C1</text>
<text x="263" y="150">23</text>
<text x="263" y="152.6">24</text>
<text x="263" y="155.1">1</text>
<text x="150.8" y="157.6">33</text>
<text x="155.8" y="156.2">CPGND</text>
<text x="155.8" y="158.8">EPAD</text>
<text x="174.1" y="156.2">CPOUT</text>
<text x="178.1" y="158.8">SW</text>
<text x="184.3" y="157.6">5</text>
<text x="244.7" y="156.2">GND</text>
<text x="254.7" y="156.2">C0.25</text>
<text x="150.8" y="165.3">29</text>
<text x="155.8" y="166.4">REFIN</text>
<text x="152" y="172.9">2</text>
<text x="155.8" y="174">DATA</text>
<text x="175.2" y="171.5">VCOM</text>
<text x="175.9" y="174">VREF</text>
<text x="184.3" y="170.3">23</text>
<text x="184.3" y="172.9">24</text>
<text x="152" y="175.4">1</text>
<text x="152" y="178">3</text>
<text x="155.8" y="176.5">CLK</text>
<text x="155.8" y="179.1">LE</text>
<text x="175.7" y="176.5">TEMP</text>
<text x="184.3" y="175.4">19</text>
<text x="150.8" y="180.5">25</text>
<text x="150.8" y="185.6">26</text>
<text x="152" y="183">4</text>
<text x="155.8" y="184.1">CE</text>
<text x="155.8" y="181.6">LD</text>
<text x="184.3" y="185.6">22</text>
<text x="155.8" y="186.7">PDBRF</text>
<text x="175.9" y="186.7">RSET</text>
</g>
</svg>
